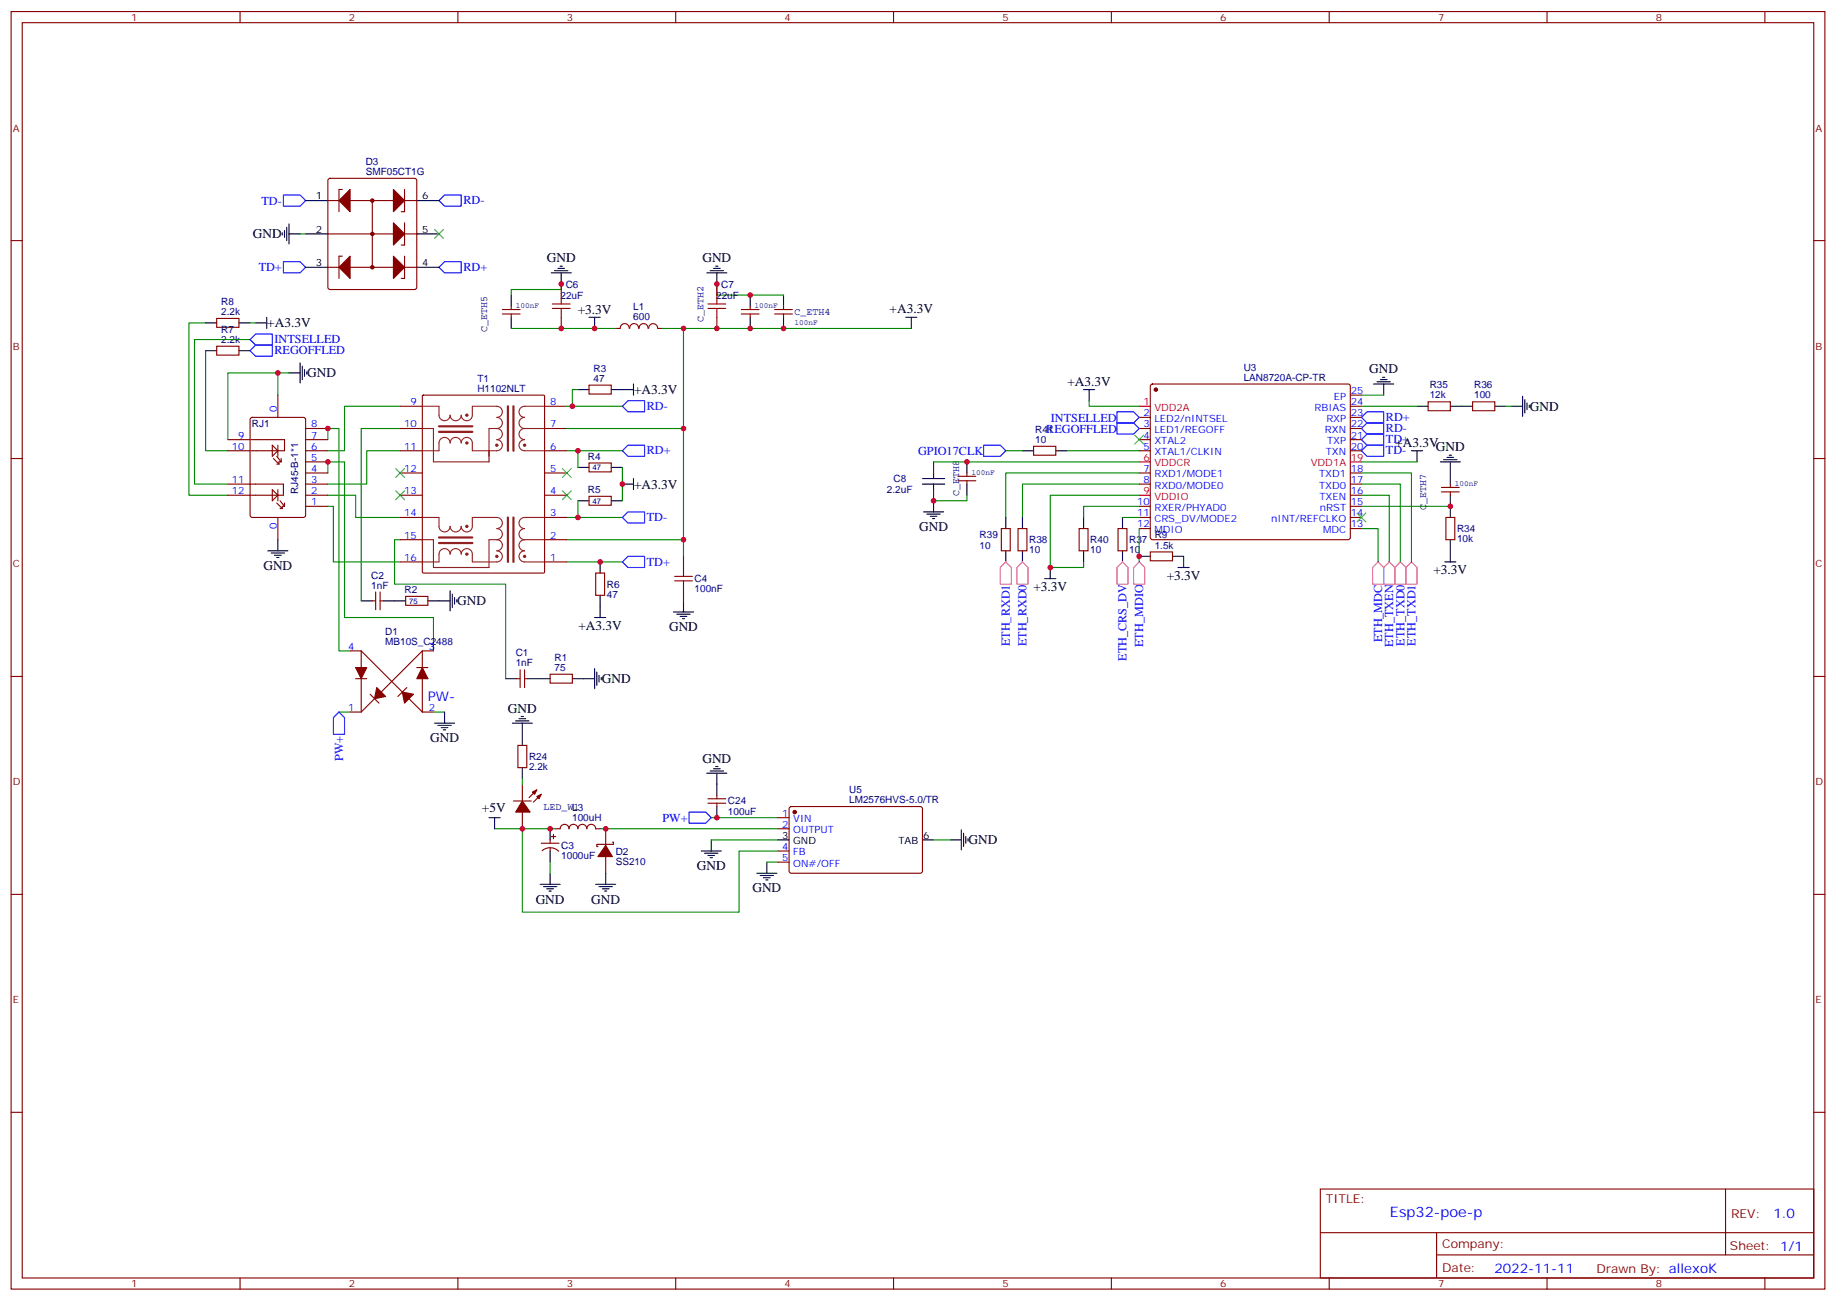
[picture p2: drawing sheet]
<svg xmlns="http://www.w3.org/2000/svg" width="583mm" height="413mm" viewBox="0 0 583 413" stroke-linecap="round" stroke-linejoin="round" font-family="sans-serif">
<g fill="none" stroke="#870000" stroke-width=".35">
<path d="M3.5 3.7h575.8v405.3h-575.8zM7.1 7.2h568.6v398.3h-568.6zM76.2 3.7v3.5M145.3 3.7v3.5M214.5 3.7v3.5M283.6 3.7v3.5M352.8 3.7v3.5M421.9 3.7v3.5M491.1 3.7v3.5M560.2 3.7v3.5M3.5 76.3h3.6M575.7 76.3h3.6"/>
<path d="M245.9 98.2h5.6M245.9 99.6h5.6M248.7 97.2v1M248.7 99.6v1.1M68.8 101h7v2.9h-7zM68.8 109.9h7v2.8h-7zM3.5 145.5h3.6M575.7 145.5h3.6M3.5 214.6h3.6M575.7 214.6h3.6M3.5 283.8h3.6M575.7 283.8h3.6"/>
<path d="M3.5 352.9h3.6M575.7 352.9h3.6M419.1 377.3h156.6v28.2h-156.6zM547.7 377.3v20.9M419.1 391.1h156.5M456 398.2h119.6M456 391.1v14.1M76.2 405.5v3.5M145.3 405.5v3.5M214.5 405.5v3.5M283.6 405.5v3.5M352.8 405.5v3.5"/>
<path d="M421.9 405.5v3.5M491.1 405.5v3.5M560.2 405.5v3.5"/>
</g>
<path d="M95.2 74.2h1.8M65.3 102.4h-5.3v54.7h12.3M65.3 111.3v31.7h7M209.9 104.2h79.4" fill="none" stroke="#008700" stroke-width=".35"/>
<g fill="none" stroke="#000" stroke-width=".35">
<path d="M89.6 73.9v.7M90.3 73.2v2.1M91 72.1v4.2M91.7 74.2h3.5M91.7 71v6.4M248.7 93.6v3.6M65.3 102.4h3.5M65.3 111.3h3.5M75.8 102.4h3.6M75.8 111.3h3.6M91.7 118.3h3.5M95.2 115.1v6.4"/>
<path d="M96 116.2v4.2M96.7 117.3v2.1M97.4 118v.7M248.7 100.7v3.5"/>
</g>
<path d="M90 61.9h5.2l1.8 1.7-1.8 1.8h-5.2zM139.3 63.6l1.8-1.7h5.3v3.5h-5.3zM90 83h5.2l1.8 1.8-1.8 1.8h-5.2zM141.1 83h5.3v3.6h-5.3l-1.8-1.8z" fill="none" stroke="#00f" stroke-width=".35"/>
<path d="M104.3 56.8l.5-.2h26.8l.5 .2 .2 .5v33.9l-.2 .5-.5 .2h-26.8l-.5-.3-.2-.4v-33.9z" fill="#fff" stroke="#870000" stroke-width=".35"/>
<g fill="none" stroke="#000" stroke-width=".35">
<path d="M97 63.6h7.1M97 74.2h7.1M132.3 63.6h7M132.3 74.2h7M97 84.8h7.1M132.3 84.8h7M162.3 93.6v3.6M175 86.6h6.3M176 85.9h4.3M177.1 85.2h2.1M177.8 84.5h.7M178.2 86.6v3.5"/>
<path d="M224.4 86.6h6.3M225.4 85.9h4.3M226.5 85.2h2.1M227.2 84.5h.7M227.5 86.6v3.5M238.1 93.6v3.6M81.1 102.4h3.6M84.7 100.7v3.5M162.3 100.7v3.5M187 100.7h3.5M188.7 100.7v3.5M238.1 100.7v3.5"/>
<path d="M287.5 100.7h3.5M289.3 100.7v3.5M438.9 119.7h.7M183.4 123.6h3.6M194 123.6h7.1M201.1 121.8v3.6M344 123.6h3.5M345.7 123.6v3.5M436 121.8h6.4M437.1 121.1h4.2M438.1 120.4h2.2M439.2 121.8v3.6"/>
<path d="M449.8 128.9h3.5M460.4 128.9h7M474.5 128.9h3.5M479.8 128.9h3.5M483.3 125.7v6.4M484 126.8v4.2M484.7 127.8v2.2M485.4 128.6v.7M183.4 158.9h3.6M183.4 148.3h3.6M194 158.9h3.6M194 148.3h3.6"/>
<path d="M197.6 153.6h3.5M201.1 151.8v3.6M292.8 153.6h7.1M292.8 151.8h7.1M296.3 150.1v1.7M296.3 153.6v1.8M296.3 158.9v3.5M306.9 146.5v3.6M306.9 153.6v3.5M324.6 143h3.5M335.1 143h3.6M448 143h3.6"/>
<path d="M449.8 143v3.5M457.2 146.5h6.3M458.3 145.8h4.2M459.3 145.1h2.1M460 144.4h.7M460.4 146.5v7.1M460.4 157.1v7.1M85 174.8h6.4M86.1 175.5h4.2M87.1 176.2h2.2M87.8 176.9h.7M88.2 171.2v3.6"/>
<path d="M190.5 178.3v3.5M293.2 162.4h6.3M294.2 163.1h4.2M295.3 163.8h2.1M296 164.5h.7M319.3 164.2v3.5M319.3 174.8v3.5M324.6 164.2v3.5M324.6 174.8v3.5M344 164.2v3.5M344 174.8v3.5M356.3 164.2v3.5"/>
<path d="M356.3 174.8v3.5M361.6 176.5h3.5M372.2 176.5h3.5v3.6M458.6 178.3h3.5M460.4 171.2v7.1M114.7 190.6h3.5M121.7 190.6h7.1M135.8 190.6h7.1M142.9 187.5v6.3M143.6 188.5v4.3M144.3 189.6v2.1M145 190.3v.7"/>
<path d="M188.7 195.9h3.6M190.5 188.9v7M213.8 194.2h6.3M214.8 194.9h4.3M215.9 195.6h2.1M216.6 196.3h.7M217 190.6v3.6M331.6 183.6h3.5M333.4 180.1v3.5M373.9 180.1h3.6M160.5 215.3h3.5M167.6 215.3h7"/>
<path d="M181.7 215.3h7M188.7 212.2v6.3M189.4 213.2v4.3M190.1 214.3v2.1M190.9 215v.7M137.9 229.4h6.4M139 230.2h4.2M140.1 230.9h2.1M140.8 231.6h.7M141.1 225.9v3.5M162.6 229.4h6.4M163.7 228.7h4.2"/>
<path d="M164.7 228h2.2M165.5 227.3h.7M165.8 229.4v7.1M155.2 259.4h3.5M157 259.4v3.6M165.8 243.6v3.5M224.4 245.3h6.3M225.4 244.6h4.3M226.5 243.9h2.1M227.2 243.2h.7M227.5 245.3v7.1M227.5 255.9v3.5"/>
<path d="M174.6 263v3.5M174.6 270v3.5M174.6 277.1v3.5M192.3 277.1v3.5M222.6 270h6.4M223.7 270.7h4.2M224.7 271.4h2.1M225.4 272.1h.7M225.8 266.5v3.5M240.2 277.1h6.4M241.3 277.8h4.2M242.4 278.5h2.1"/>
<path d="M243.1 279.2h.7M243.4 273.5v3.6M246.9 266.5h3.6M292.8 266.5h3.5M301.6 266.5h3.6M305.2 263.3v6.4M305.9 264.4v4.2M306.6 265.4v2.1M307.3 266.1v.7M171.4 280.6h6.4M172.5 281.3h4.2M173.6 282h2.1"/>
<path d="M174.3 282.7h.7M189.1 280.6h6.3M190.1 281.3h4.3M191.2 282h2.1M191.9 282.7h.7"/>
</g>
<g fill="none" stroke="#870000" stroke-width=".35">
<path d="M104.1 63.6h28.2M104.1 74.2h28.2M108.7 60.1h-1.1v7.1M118.2 63.6v21.2M128.4 60.1v7.1h-1M128.4 70.7v7.1h-1M104.1 84.8h28.2M108.7 81.3h-1.1v7M128.4 81.3v7h-1M159.5 99.6h5.6M159.5 98.2h5.6M162.3 97.2v1"/>
<path d="M162.3 99.6v1.1M178.2 90.1v3.5M227.5 90.1v3.5M235.3 99.6h5.6M235.3 98.2h5.6M238.1 97.2v1M238.1 99.6v1.1M178.2 100.7v3.5M199.7 104.2a1.41 1.41 0 0 0-1.4-1.5 1.41 1.41 0 0 0-1.4 1.5h-1.1M199.9 104.2a1.41 1.41 0 0 1 1.4-1.5 1.41 1.41 0 0 1 1.4 1.5M202.9 104.2a1.41 1.41 0 0 1 1.4-1.5 1.41 1.41 0 0 1 1.4 1.5M205.9 104.2a1.41 1.41 0 0 1 1.4-1.5 1.41 1.41 0 0 1 1.4 1.5"/>
<path d="M208.8 104.2h1.1M227.5 100.7v3.5M72.3 139.5h7.1M79.6 132.6l.5-.2h16.2l.7 .5v30.6l-.4 .6-16.5 .1-.7-.5v-30.6zM79.7 139.5h10.6v3.5h-10.6M88.2 125.4v7M97 136h7.1M97 139.5h7.1M127 136h7.1M127 128.9h7.1M172.9 136h7M172.9 128.9h7"/>
<path d="M187 122.2h7v2.8h-7zM361.6 136h3.5M361.6 139.5h3.5M361.6 132.4h3.5M365.4 122.1l.4-.3h62.1l.5 .3 .2 .5v47.9l-.2 .5-.5 .2h-62.1l-.5-.2-.2-.5v-47.9zM428.6 136h3.6M428.6 128.9h3.6M428.6 139.5h3.6M428.6 132.4h3.6M428.6 125.4h3.6M453.3 127.5h7.1v2.8h-7.1zM467.4 127.5h7.1v2.8h-7.1z"/>
<path d="M72.3 153.6h17.7v3.5h-17.7M72.3 143h7.1M86.4 141.3l1.8 1.7-1.8 1.8zM86.4 155.4l1.8 1.7-1.8 1.8zM86.8 145.5l1.7 1.7M87.8 144.8l1.5 1.7M87.8 147.2h.7M87.8 159.6l1.8 1.8M88.2 141.3v3.5M88.2 155.4v3.5M88.9 158.9l1.4 1.8M89.3 146.5h-.8v.7"/>
<path d="M89.3 145.5v1M90.3 159.6v1.1M97 157.1h7.1M97 143h7.1M97 150.1h7.1M97 153.6h7.1M97 146.5h7.1M127 157.1h7.1M127 143h7.1M127 150.1h7.1M172.9 157.1h7M172.9 143h7"/>
<path d="M172.9 150.1h7M187 157.5h7v2.8h-7zM187 146.9h7v2.8h-7zM296.3 146.5v3.6M296.3 155.4v3.5M304.1 152.5h5.6M304.1 151.1h5.6M306.9 150.1v1M306.9 152.5v1.1M328.1 141.6h7v2.8h-7zM361.6 143h3.5M361.6 150.1h3.5"/>
<path d="M361.6 153.6h3.5M428.6 157.1h3.6M428.6 143h3.6M428.6 150.1h3.6M428.6 153.6h3.6M457.6 156.1h5.6M457.6 154.7h5.6M460.4 153.6v1.1M460.4 156.1v1M88.2 164.2v7M88.9 161.4h.7M90.3 160.7h-.7v.7"/>
<path d="M97 160.7h7.1M127 171.2h7.1M127 178.3h7.1M127 164.2h7.1M172.9 171.2h7M172.9 178.3h7M172.9 164.2h7M217 176.5v3.6M317.9 167.7h2.8v7.1h-2.8zM323.1 167.7h2.9v7.1h-2.9zM342.5 167.7h2.9v7.1h-2.9zM354.9 167.7h2.8v7.1h-2.8z"/>
<path d="M361.6 164.2h3.5M361.6 160.7h3.5M361.6 167.7h3.5M365.1 175.1h7.1v2.8h-7.1zM428.6 164.2h3.6M428.6 160.7h3.6M428.6 167.7h3.6M459 164.2h2.8v7h-2.8zM118.2 190.6h1M119.2 187.8v5.7M120.6 187.8v5.7M120.6 190.6h1.1"/>
<path d="M128.8 189.2h7v2.9h-7zM189.1 181.8h2.8v7.1h-2.8zM217 187.1v3.5M111.1 206.5h3.6M112.9 215.3h3.5M114.7 206.5l19.4 19.4M114.7 206.5v19.4M129.1 218.2l-2.8 2.8M132.3 211.8h3.5M134.1 206.5h3.5M134.1 206.5v19.4M134.1 206.5l-19.4 19.4"/>
<path d="M164 215.3h1.1M165.1 212.5v5.7M166.5 212.5v5.7M166.5 215.3h1.1M174.6 213.9h7.1v2.8h-7.1zM111.1 225.9h3.6M117.5 220.3l2.8 2.8M134.1 225.9h3.5M164.4 236.5h2.8v7.1h-2.8zM163 254.1h5.6M165.8 248.8v5.3M165.8 257.7v5.3"/>
<path d="M170.4 250.6l-2.5 2.5M171.8 252l-2.5 2.5M224.7 254.8h5.7M224.7 253.4h5.7M227.5 252.4v1M227.5 254.8v1.1M246.9 259.4h3.6M250.7 256.1l.5-.2 41.2 .1 .4 .6-.1 20-.6 .5-41.2-.1-.4-.6v-19.8zM171.8 267.5h5.6M172.1 269.9a3.8 3.8 0 0 1 5.2 .2M174.6 266.5v1M174.6 269v1"/>
<path d="M175 265.4h1.4M175.7 264.7v1.4M176.4 263h1.4a1.41 1.41 0 0 1 1.4-1.5 1.41 1.41 0 0 1 1.4 1.5 1.41 1.41 0 0 1 1.4-1.5 1.41 1.41 0 0 1 1.4 1.5 1.41 1.41 0 0 1 1.5-1.5 1.41 1.41 0 0 1 1.4 1.5 1.41 1.41 0 0 1 1.4-1.5 1.41 1.41 0 0 1 1.4 1.5h1.4M192.3 263v5.3M192.3 271.8v5.3M194.4 267.2h.3v.7h-5.3v.7h.4M246.9 263h3.6M246.9 270h3.6M246.9 273.5h3.6"/>
<circle cx="118.2" cy="63.6" r=".35"/>
<circle cx="118.2" cy="74.2" r=".35"/>
<circle cx="118.2" cy="84.8" r=".35"/>
</g>
<g fill="#870000" stroke="#870000" stroke-width=".35">
<path d="M107.6 63.6l3.5-3.5v7.1z"/>
<path d="M124.9 60.1l3.5 3.5-3.5 3.6z"/>
<path d="M124.9 81.3l3.5 3.5-3.5 3.5z"/>
<path d="M107.6 84.8l3.5-3.5v7z"/>
<path d="M124.9 70.7l3.5 3.5-3.5 3.6z"/>
<path d="M127.7 219.6l3.5 .7-2.8 2.8z"/>
<path d="M119.6 218.2l2.8 2.8-3.5 .7z"/>
<path d="M134.1 211.8l1.7 3.5h-3.5z"/>
<path d="M112.9 211.8h3.5l-1.7 3.5z"/>
<path d="M192.3 268.3l2.1 3.5h-4.6z"/>
<path d="M169 251.3l1.4-.7-.7 1.4z"/>
<path d="M170.4 252.7l1.4-.7-.7 1.4z"/>
<path d="M165.8 254.1l2.5 3.6h-4.6z"/>
<circle cx="118.2" cy="63.6" r=".53"/>
<circle cx="118.2" cy="74.2" r=".53"/>
<circle cx="118.2" cy="84.8" r=".53"/>
<circle cx="366.9" cy="123.6" r=".53"/>
<circle cx="252.2" cy="257.7" r=".53"/>
</g>
<g fill="none" stroke="#008700" stroke-width=".35">
<path d="M178.2 90.1v1.8h-15.9v1.7M227.5 90.1v3.5h21.2M79.4 107.7h-17.7v45.9h10.6M79.4 102.4h1.7M88.2 118.3v7.1M91.7 118.3h-19.4v21.2M162.3 104.2h33.5M217 104.2v31.8M104.1 139.5v-3.5h3.5v70.5h3.5M127 136h-12.3v54.6M127 128.9h-17.6v14.1h-5.3M179.9 136h37.1v35.2"/>
<path d="M179.9 128.9h17.7M183.4 123.6h-1.7v5.3M345.7 127.1v1.8h15.9M432.2 125.4h7M432.2 128.9h17.6M478 128.9h1.8M104.1 150.1v-3.6h5.3v49.4h28.2v10.6M104.1 157.1h8.8v7.1h14.1M127 143h-10.6v10.6h-12.3M179.9 143h3.5v5.3M183.4 158.9v5.3M183.4 143h14.2"/>
<path d="M197.6 148.3v10.6M296.3 146.5h65.3M306.9 157.1v1.8h-10.6M319.3 143h5.3M338.7 143h22.9M361.6 157.1h-28.2v23h10.6v-1.8M361.6 150.1h-42.3v14.1M361.6 153.6h-37v10.6M432.2 157.1h8.8v21.2M432.2 153.6h12.3v24.7M432.2 150.1h15.8v28.2M432.2 146.5h17.6"/>
<path d="M104.1 160.7h1.7v17.6h21.2M127 171.2h-1.8v14.1h35.3v30M179.9 171.2h37.1v5.3M179.9 178.3h17.7M179.9 164.2h17.7M356.3 164.2h5.3M361.6 160.7h-17.6v3.5M361.6 167.7v10.6M432.2 167.7h5.2v10.6M432.2 160.7h28.2M107.6 225.9h3.5M137.6 225.9h3.5"/>
<path d="M165.8 247.1v1.7M225.8 259.4h21.1M157 263h19.4M165.8 263v26.4h68.8v-19.4h12.3M174.6 273.5v3.6M190.5 263h56.4M225.8 266.5h21.1M243.4 273.5h3.5M296.3 266.5h5.3"/>
</g>
<path d="M175.3 97.9h5.7M175.3 96.4h5.7M178.2 93.6v2.8M178.2 97.9v2.8M224.7 97.9h5.7M224.7 96.4h5.7M227.5 93.6v2.8M227.5 97.9v2.8M214.1 184.3h5.7M214.1 182.9h5.7M217 180.1v2.8M217 184.3v2.8" fill="none" stroke="#a10000" stroke-width=".35"/>
<g fill="none" stroke="#00f" stroke-width=".35">
<path d="M79.4 111.3l1.7-1.8h5.3v3.5h-5.3zM79.4 107.7l1.7-1.7h5.3v3.5h-5.3zM197.6 128.9l1.7-1.8h5.3v3.6h-5.3zM354.5 134.2h5.3l1.8 1.8-1.8 1.7h-5.3zM354.5 130.7h5.3l1.8 1.7-1.8 1.8h-5.3zM432.2 139.5l1.7-1.8h5.3v3.6h-5.3zM432.2 136l1.7-1.8h5.3v3.5h-5.3zM432.2 132.4l1.7-1.7h5.3v3.5h-5.3zM197.6 143l1.7-1.7h5.3v3.5h-5.3zM312.2 141.3h5.3l1.8 1.7-1.8 1.8h-5.3zM432.2 143l1.7-1.7h5.3v3.5h-5.3zM197.6 164.2l1.7-1.8h5.3v3.5h-5.3z"/>
<path d="M199.3 176.5h5.3v3.6h-5.3l-1.7-1.8zM107.6 225.9l1.8 1.8v5.3h-3.6v-5.3zM218.7 257.7h5.3l1.8 1.7-1.8 1.8h-5.3z"/>
</g>
<g fill="none" stroke="#8c2424" stroke-width=".35">
<path d="M134.1 128.9h5.2v2.8a1.76 1.76 0 0 0 1.8 1.8 1.76 1.76 0 0 0 1.8-1.8 1.76 1.76 0 0 0 1.7 1.8 1.76 1.76 0 0 0 1.8-1.8 1.76 1.76 0 0 0 1.8 1.8 1.76 1.76 0 0 0 1.7-1.8v-2.8h7.8a1.76 1.76 0 0 1 1.8 1.8 1.76 1.76 0 0 1-1.8 1.7 1.76 1.76 0 0 1 1.8 1.8 1.76 1.76 0 0 1-1.8 1.8M134.1 136h3.5v10.5h17.6M157.7 136a1.76 1.76 0 0 1 1.8 1.7 1.76 1.76 0 0 1-1.8 1.8 1.76 1.76 0 0 1 1.8 1.8 1.76 1.76 0 0 1-1.8 1.7h-7.8v-2.5a1.76 1.76 0 0 0-1.7-1.7 1.76 1.76 0 0 0-1.8 1.7 1.76 1.76 0 0 0-1.8-1.7 1.76 1.76 0 0 0-1.7 1.7 1.76 1.76 0 0 0-1.8-1.7 1.76 1.76 0 0 0-1.8 1.7v2.5h-5.2M157.7 136h-2.5v8.8M166.5 136a1.76 1.76 0 0 0-1.8 1.7 1.76 1.76 0 0 0 1.8 1.8 1.76 1.76 0 0 0-1.8 1.8 1.76 1.76 0 0 0 1.8 1.7h6.4M166.5 136h6.4M172.9 128.9h-6.4a1.76 1.76 0 0 0-1.8 1.8 1.76 1.76 0 0 0 1.8 1.7 1.76 1.76 0 0 0-1.8 1.8 1.76 1.76 0 0 0 1.8 1.8M134.1 164.2h5.2v2.8a1.76 1.76 0 0 0 1.8 1.8 1.76 1.76 0 0 0 1.8-1.8 1.76 1.76 0 0 0 1.7 1.8 1.76 1.76 0 0 0 1.8-1.8 1.76 1.76 0 0 0 1.8 1.8 1.76 1.76 0 0 0 1.7-1.8v-2.8h7.8a1.76 1.76 0 0 1 1.8 1.7 1.76 1.76 0 0 1-1.8 1.8 1.76 1.76 0 0 1 1.8 1.8 1.76 1.76 0 0 1-1.8 1.7M134.1 171.2h3.5v8.9h17.6v-8.9h2.5M157.7 171.2a1.76 1.76 0 0 1 1.8 1.8 1.76 1.76 0 0 1-1.8 1.8 1.76 1.76 0 0 1 1.8 1.7 1.76 1.76 0 0 1-1.8 1.8h-7.8v-2.5a1.76 1.76 0 0 0-1.7-1.7 1.76 1.76 0 0 0-1.8 1.7 1.76 1.76 0 0 0-1.8-1.7 1.76 1.76 0 0 0-1.7 1.7 1.76 1.76 0 0 0-1.8-1.7 1.76 1.76 0 0 0-1.8 1.7v2.5h-5.2M166.5 171.2a1.76 1.76 0 0 0-1.8 1.8 1.76 1.76 0 0 0 1.8 1.8 1.76 1.76 0 0 0-1.8 1.7 1.76 1.76 0 0 0 1.8 1.8h6.4M166.5 171.2h6.4"/>
<path d="M172.9 164.2h-6.4a1.76 1.76 0 0 0-1.8 1.7 1.76 1.76 0 0 0 1.8 1.8 1.76 1.76 0 0 0-1.8 1.8 1.76 1.76 0 0 0 1.8 1.7"/>
</g>
<path d="M139.3 135.3h10.6M139.3 137h10.6M161.2 128.9v14.1M163 128.9v14.1M139.3 170.5h10.6M139.3 172.3h10.6M161.2 164.2v14.1M163 164.2v14.1" fill="none" stroke="#8c2424" stroke-width=".71"/>
<g fill="#8c2424" stroke="#8c2424" stroke-width=".35">
<circle cx="166.5" cy="176.5" r=".35"/>
<circle cx="157.7" cy="176.5" r=".35"/>
<circle cx="148.2" cy="175.8" r=".35"/>
<circle cx="148.2" cy="167" r=".35"/>
<circle cx="166.5" cy="141.3" r=".35"/>
<circle cx="157.7" cy="141.3" r=".35"/>
<circle cx="148.2" cy="140.5" r=".35"/>
<circle cx="148.2" cy="131.7" r=".35"/>
</g>
<path d="M134.1 125.6l.3-.2h38.1l.3 .2 .1 55.9-.2 .3h-38.3l-.3-.2zM155.2 143v3.5" fill="none" stroke="#900" stroke-width=".35"/>
<path d="M361.6 128.9h3.5M361.6 146.5h3.5M361.6 157.1h3.5M428.6 146.5h3.6" fill="none" stroke="#f00" stroke-width=".35"/>
<path d="M319.3 178.3l1.7 1.8v5.2h-3.5v-5.2zM361.6 178.3l1.8 1.8v5.2h-3.6v-5.2zM437.4 178.3l1.8 1.8v5.2h-3.5v-5.2zM441 178.3l1.7 1.8v5.2h-3.5v-5.2zM444.5 178.3l1.8 1.8v5.2h-3.6v-5.2zM448 178.3l1.8 1.8v5.2h-3.5v-5.2zM322.8 180.1l1.8-1.8 1.7 1.8v5.2h-3.5zM354.5 180.1l1.8-1.8 1.8 1.8v5.2h-3.6z" fill="none" stroke="#f0f" stroke-width=".35"/>
<g fill="none" stroke="#3c3" stroke-width=".35">
<path d="M137.9 72.8l2.9 2.8M140.8 72.8l-2.9 2.8M360.2 138.1l2.8 2.8M363 138.1l-2.8 2.8M125.6 148.7l2.8 2.8M125.6 155.7l2.8 2.8M128.4 148.7l-2.8 2.8M128.4 155.7l-2.8 2.8M178.5 155.7l2.8 2.8M178.5 148.7l2.8 2.8M181.3 155.7l-2.8 2.8M181.3 148.7l-2.8 2.8"/>
<path d="M430.7 162.8l2.9 2.8M433.6 162.8l-2.9 2.8"/>
</g>
<g fill="#c00">
<circle cx="178.2" cy="104.2" r=".88"/>
<circle cx="178.2" cy="90.1" r=".88"/>
<circle cx="227.5" cy="104.2" r=".88"/>
<circle cx="190.5" cy="178.3" r=".88"/>
<circle cx="227.5" cy="90.1" r=".88"/>
<circle cx="188.7" cy="104.2" r=".88"/>
<circle cx="104.1" cy="146.5" r=".88"/>
<circle cx="104.1" cy="136" r=".88"/>
<circle cx="460.4" cy="160.7" r=".88"/>
<circle cx="183.4" cy="164.2" r=".88"/>
<circle cx="183.4" cy="143" r=".88"/>
<circle cx="181.7" cy="128.9" r=".88"/>
<circle cx="238.1" cy="93.6" r=".88"/>
<circle cx="296.3" cy="158.9" r=".88"/>
<circle cx="306.9" cy="146.5" r=".88"/>
<circle cx="333.4" cy="180.1" r=".88"/>
<circle cx="248.7" cy="104.2" r=".88"/>
<circle cx="238.1" cy="104.2" r=".88"/>
<circle cx="361.6" cy="176.5" r=".88"/>
<circle cx="174.6" cy="263" r=".88"/>
<circle cx="165.8" cy="263" r=".88"/>
<circle cx="88.2" cy="118.3" r=".88"/>
<circle cx="217" cy="171.2" r=".88"/>
<circle cx="217" cy="104.2" r=".88"/>
<circle cx="217" cy="136" r=".88"/>
<circle cx="197.6" cy="153.6" r=".88"/>
<circle cx="227.5" cy="259.4" r=".88"/>
<circle cx="192.3" cy="263" r=".88"/>
</g>
<text font-size="4.6" fill="#00f" x="441.2" y="386.3">Esp32-poe-p</text>
<g font-size="4.2">
<text x="80.3" y="75.6">GND</text>
<text x="173.6" y="83.2">GND</text>
<text x="223" y="83.2">GND</text>
<text x="183.4" y="99.5">+3.3V</text>
<text x="282.4" y="99.4">+A3.3V</text>
<text x="84.8" y="103.9">+A3.3V</text>
<text x="97.5" y="119.7">GND</text>
<text x="434.6" y="118.5">GND</text>
<text x="201.3" y="125">+A3.3V</text>
<text x="338.8" y="122.4">+A3.3V</text>
<text x="485.6" y="130.3">GND</text>
<text x="442.9" y="141.8">+A3.3V</text>
<text x="455.8" y="143.2">GND</text>
<text x="201.3" y="155">+A3.3V</text>
<text x="291.7" y="168.5">GND</text>
<text x="83.6" y="180.8">GND</text>
<text x="370.3" y="184">+3.3V</text>
<text x="455" y="182.3">+3.3V</text>
<text x="328" y="187.6">+3.3V</text>
<text x="145.2" y="192">GND</text>
<text x="183.6" y="200">+A3.3V</text>
<text x="212.4" y="200.2">GND</text>
<text x="191" y="216.7">GND</text>
<text x="161.2" y="226.1">GND</text>
<text x="136.5" y="235.5">GND</text>
<text x="223" y="242">GND</text>
<text x="153" y="257.7">+5V</text>
<text x="307.4" y="267.9">GND</text>
<text x="221.2" y="276.1">GND</text>
<text x="170" y="286.7">GND</text>
<text x="187.7" y="286.7">GND</text>
<text x="238.8" y="283.2">GND</text>
</g>
<g font-size="4.2" fill="#00f">
<text x="135.8" y="222.4">PW-</text>
<text x="562.9" y="386.5">1.0</text>
<text x="474.4" y="403.9">2022-11-11</text>
</g>
<g font-size="3.9" fill="#00f">
<text x="83" y="65">TD-</text>
<text x="147.1" y="64.8">RD-</text>
<text x="82.1" y="86.1">TD+</text>
<text x="147.1" y="86">RD+</text>
<text x="87.1" y="112.5">REGOFFLED</text>
<text x="87.1" y="108.9">INTSELLED</text>
<text x="205.3" y="130.1">RD-</text>
<text x="332.1" y="137.2">REGOFFLED</text>
<text x="333.6" y="133.8">INTSELLED</text>
<text x="439.9" y="137.1">RD-</text>
<text x="439.9" y="133.6">RD+</text>
<text x="439.9" y="140.7">TD+</text>
<text x="205.3" y="144.2">RD+</text>
<text x="291.4" y="144.4">GPIO17CLK</text>
<text x="439.9" y="144.2">TD-</text>
<text x="205.3" y="165.4">TD-</text>
<text x="205.3" y="179.5">TD+</text>
<text x="438.7" y="203.8" transform="rotate(-90 438.7 203.8)">ETH_MDC</text>
<text x="320.5" y="205.1" transform="rotate(-90 320.5 205.1)">ETH_RXD1</text>
<text x="325.8" y="205.1" transform="rotate(-90 325.8 205.1)">ETH_RXD0</text>
<text x="357.6" y="209.7" transform="rotate(-90 357.6 209.7)">ETH_CRS_DV</text>
<text x="362.9" y="205.3" transform="rotate(-90 362.9 205.3)">ETH_MDIO</text>
<text x="442.3" y="205.3" transform="rotate(-90 442.3 205.3)">ETH_TXEN</text>
<text x="445.8" y="204.9" transform="rotate(-90 445.8 204.9)">ETH_TXD0</text>
<text x="449.3" y="204.9" transform="rotate(-90 449.3 204.9)">ETH_TXD1</text>
<text x="109" y="241.4" transform="rotate(-90 109 241.4)">PW+</text>
<text x="210.3" y="260.9">PW+</text>
</g>
<g font-size="3.9" fill="#800">
<text x="420.9" y="381.8">TITLE:</text>
<text x="549.5" y="386.5">REV:</text>
<text x="457.8" y="396">Company:</text>
<text x="549.1" y="396.7">Sheet: 1/1</text>
<text x="457.8" y="403.7">Date:</text>
<text x="506.8" y="403.8">Drawn By: allexoK</text>
</g>
<g font-size="3.2" fill="#800">
<text x="41.6" y="6.7">1</text>
<text x="110.8" y="6.7">2</text>
<text x="179.9" y="6.7">3</text>
<text x="249.1" y="6.7">4</text>
<text x="318.2" y="6.7">5</text>
<text x="387.3" y="6.7">6</text>
<text x="456.5" y="6.7">7</text>
<text x="525.6" y="6.7">8</text>
<text x="4.1" y="41.8">A</text>
<text x="576.3" y="41.8">A</text>
<text x="4.1" y="110.9">B</text>
<text x="576.3" y="110.9">B</text>
<text x="4.1" y="180.1">C</text>
<text x="576.3" y="180.1">C</text>
<text x="4.1" y="249.2">D</text>
<text x="576.3" y="249.2">D</text>
<text x="4.1" y="318.3">E</text>
<text x="576.3" y="318.3">E</text>
<text x="41.6" y="408.5">1</text>
<text x="110.8" y="408.5">2</text>
<text x="179.9" y="408.5">3</text>
<text x="249.1" y="408.5">4</text>
<text x="318.2" y="408.5">5</text>
<text x="387.3" y="408.5">6</text>
<text x="456.5" y="408.5">7</text>
<text x="525.6" y="408.5">8</text>
</g>
<g font-size="3.2" fill="#000080">
<text x="116.1" y="52.4">D3</text>
<text x="116.1" y="55.5">SMF05CT1G</text>
<text x="177.9" y="94.8">22uF</text>
<text x="179.6" y="91.2">C6</text>
<text x="227.3" y="94.8">22uF</text>
<text x="229" y="91.2">C7</text>
<text x="70.2" y="100">2.2k</text>
<text x="70.2" y="96.8">R8</text>
<text x="201" y="101.6">600</text>
<text x="201" y="98.4">L1</text>
<text x="252.2" y="100">C_ETH4</text>
<text x="70.2" y="105.6">R7</text>
<text x="154.6" y="105.3" transform="rotate(-90 154.6 105.3)">C_ETH5</text>
<text x="223.3" y="102.2" transform="rotate(-90 223.3 102.2)">C_ETH2</text>
<text x="70.2" y="108.8">2.2k</text>
<text x="188.4" y="118">R3</text>
<text x="394.8" y="117.6">U3</text>
<text x="151.5" y="124.3">H1102NLT</text>
<text x="151.5" y="121.1">T1</text>
<text x="188.4" y="121.1">47</text>
<text x="394.8" y="120.8">LAN8720A-CP-TR</text>
<text x="453.8" y="123.2">R35</text>
<text x="467.9" y="123.3">R36</text>
<text x="453.8" y="126.4">12k</text>
<text x="467.9" y="126.4">100</text>
<text x="80" y="135.3">RJ1</text>
<text x="328.6" y="137.4">R41</text>
<text x="328.6" y="140.5">10</text>
<text x="186.6" y="145.9">R4</text>
<text x="283.6" y="153">C8</text>
<text x="94.6" y="156.8" transform="rotate(-90 94.6 156.8)">RJ45-B-1*1</text>
<text x="186.6" y="156.5">R5</text>
<text x="281.5" y="156.5">2.2uF</text>
<text x="304.5" y="157.4" transform="rotate(-90 304.5 157.4)">C_ETH8</text>
<text x="452.7" y="161.7" transform="rotate(-90 452.7 161.7)">C_ETH7</text>
<text x="311" y="170.6">R39</text>
<text x="326.7" y="172.4">R38</text>
<text x="346.1" y="172.4">R40</text>
<text x="358.4" y="172.4">R37</text>
<text x="366.5" y="170.8">R9</text>
<text x="462.5" y="172">10k</text>
<text x="462.5" y="168.9">R34</text>
<text x="310.9" y="174.1">10</text>
<text x="326.7" y="175.6">10</text>
<text x="346.1" y="175.6">10</text>
<text x="358.4" y="175.6">10</text>
<text x="366.5" y="174.1">1.5k</text>
<text x="117.8" y="183.6">C2</text>
<text x="220.5" y="184.7">C4</text>
<text x="117.8" y="186.8">1nF</text>
<text x="128.4" y="188.2">R2</text>
<text x="192.6" y="189.7">47</text>
<text x="192.6" y="186.5">R6</text>
<text x="220.5" y="187.9">100nF</text>
<text x="122.3" y="201.5">D1</text>
<text x="122.3" y="204.8">MB10S_C2488</text>
<text x="163.7" y="208.3">C1</text>
<text x="176.1" y="209.7">R1</text>
<text x="163.7" y="211.5">1nF</text>
<text x="176.1" y="212.9">75</text>
<text x="167.9" y="244.4">2.2k</text>
<text x="167.9" y="241.1">R24</text>
<text x="269.5" y="251.7">U5</text>
<text x="172.5" y="257">LED_W1</text>
<text x="181.6" y="257.3">L3</text>
<text x="231.1" y="255.3">C24</text>
<text x="269.5" y="254.8">LM2576HVS-5.0/TR</text>
<text x="181.6" y="260.5">100uH</text>
<text x="231.1" y="258.5">100uF</text>
<text x="178.2" y="269.4">C3</text>
<text x="178.2" y="272.6">1000uF</text>
<text x="195.4" y="274.4">SS210</text>
<text x="195.4" y="271.1">D2</text>
</g>
<g font-size="3.2">
<text x="100.3" y="63.3">1</text>
<text x="134.1" y="63.3">6</text>
<text x="100.3" y="73.9">2</text>
<text x="134.1" y="73.9">5</text>
<text x="100.3" y="84.5">3</text>
<text x="134.1" y="84.5">4</text>
<text x="248.3" y="266.1">3</text>
<text x="251.8" y="267.9">GND</text>
<text x="285.2" y="267.9">TAB</text>
<text x="293" y="266.1">6</text>
</g>
<g font-size="3.2" fill="#00f">
<text x="428.8" y="125">25</text>
<text x="87.8" y="130.7" transform="rotate(-90 87.8 130.7)">0</text>
<text x="130.3" y="128.6">9</text>
<text x="174.6" y="128.6">8</text>
<text x="417.3" y="130.3">RBIAS</text>
<text x="423.4" y="126.8">EP</text>
<text x="428.8" y="128.6">24</text>
<text x="98.8" y="135.6">8</text>
<text x="128.3" y="135.6">10</text>
<text x="174.6" y="135.6">7</text>
<text x="362.9" y="132.1">2</text>
<text x="362.9" y="135.6">3</text>
<text x="366.4" y="133.8">LED2/nINTSEL</text>
<text x="366.4" y="137.4">LED1/REGOFF</text>
<text x="420.6" y="137.4">RXN</text>
<text x="421" y="133.8">RXP</text>
<text x="428.8" y="135.6">22</text>
<text x="428.8" y="132.1">23</text>
<text x="73.6" y="142.7">10</text>
<text x="75.6" y="139.1">9</text>
<text x="98.8" y="142.7">6</text>
<text x="98.8" y="139.1">7</text>
<text x="128.3" y="142.7">11</text>
<text x="174.6" y="142.7">6</text>
<text x="362.9" y="139.1">4</text>
<text x="362.9" y="142.7">5</text>
<text x="366.4" y="140.9">XTAL2</text>
<text x="421.3" y="140.9">TXP</text>
<text x="428.8" y="142.7">20</text>
<text x="428.8" y="139.1">21</text>
<text x="98.8" y="149.7">4</text>
<text x="98.8" y="146.2">5</text>
<text x="128.3" y="149.7">12</text>
<text x="174.6" y="149.7">5</text>
<text x="362.9" y="149.7">7</text>
<text x="366.4" y="144.4">XTAL1/CLKIN</text>
<text x="420.8" y="144.4">TXN</text>
<text x="428.8" y="149.7">18</text>
<text x="73.6" y="153.2">11</text>
<text x="98.8" y="153.2">3</text>
<text x="362.9" y="153.2">8</text>
<text x="366.4" y="151.5">RXD1/MODE1</text>
<text x="366.4" y="155">RXD0/MODE0</text>
<text x="418.7" y="155">TXD0</text>
<text x="418.7" y="151.5">TXD1</text>
<text x="428.8" y="153.2">17</text>
<text x="73.6" y="156.8">12</text>
<text x="98.8" y="160.3">1</text>
<text x="98.8" y="156.8">2</text>
<text x="128.3" y="156.8">13</text>
<text x="174.6" y="156.8">4</text>
<text x="360.9" y="160.3">10</text>
<text x="418.8" y="158.5">TXEN</text>
<text x="428.8" y="160.3">15</text>
<text x="428.8" y="156.8">16</text>
<text x="87.8" y="168" transform="rotate(-90 87.8 168)">0</text>
<text x="128.3" y="163.8">14</text>
<text x="174.6" y="163.8">3</text>
<text x="360.9" y="163.8">11</text>
<text x="360.9" y="167.4">12</text>
<text x="366.4" y="162.1">RXER/PHYAD0</text>
<text x="366.4" y="165.6">CRS_DV/MODE2</text>
<text x="403.5" y="165.6">nINT/REFCLKO</text>
<text x="419" y="162.1">nRST</text>
<text x="428.8" y="167.4">13</text>
<text x="428.8" y="163.8">14</text>
<text x="128.3" y="170.9">15</text>
<text x="174.6" y="170.9">2</text>
<text x="366.4" y="169.1">MDIO</text>
<text x="420" y="169.1">MDC</text>
<text x="128.3" y="177.9">16</text>
<text x="174.6" y="177.9">1</text>
<text x="110.5" y="206.2">4</text>
<text x="136.2" y="206.2">3</text>
<text x="110.5" y="225.6">1</text>
<text x="136.2" y="225.6">2</text>
<text x="248.3" y="259.1">1</text>
<text x="248.3" y="262.6">2</text>
<text x="251.8" y="260.8">VIN</text>
<text x="248.3" y="269.7">4</text>
<text x="251.8" y="264.4">OUTPUT</text>
<text x="248.3" y="273.2">5</text>
<text x="251.8" y="271.4">FB</text>
<text x="251.8" y="275">ON#/OFF</text>
</g>
<g font-size="3.2" fill="#f00">
<text x="362.9" y="128.6">1</text>
<text x="366.4" y="130.3">VDD2A</text>
<text x="362.9" y="146.2">6</text>
<text x="366.4" y="148">VDDCR</text>
<text x="416.1" y="148">VDD1A</text>
<text x="428.8" y="146.2">19</text>
<text x="362.9" y="156.8">9</text>
<text x="366.4" y="158.5">VDDIO</text>
</g>
<g font-size="2.5" fill="#000080">
<text x="163.7" y="97.8">100nF</text>
<text x="239.5" y="97.8">100nF</text>
<text x="252.2" y="103.2">100nF</text>
<text x="188.1" y="149.3">47</text>
<text x="308.3" y="150.8">100nF</text>
<text x="461.8" y="154.3">100nF</text>
<text x="188.1" y="159.8">47</text>
<text x="129.9" y="191.6">75</text>
</g>
</svg>
